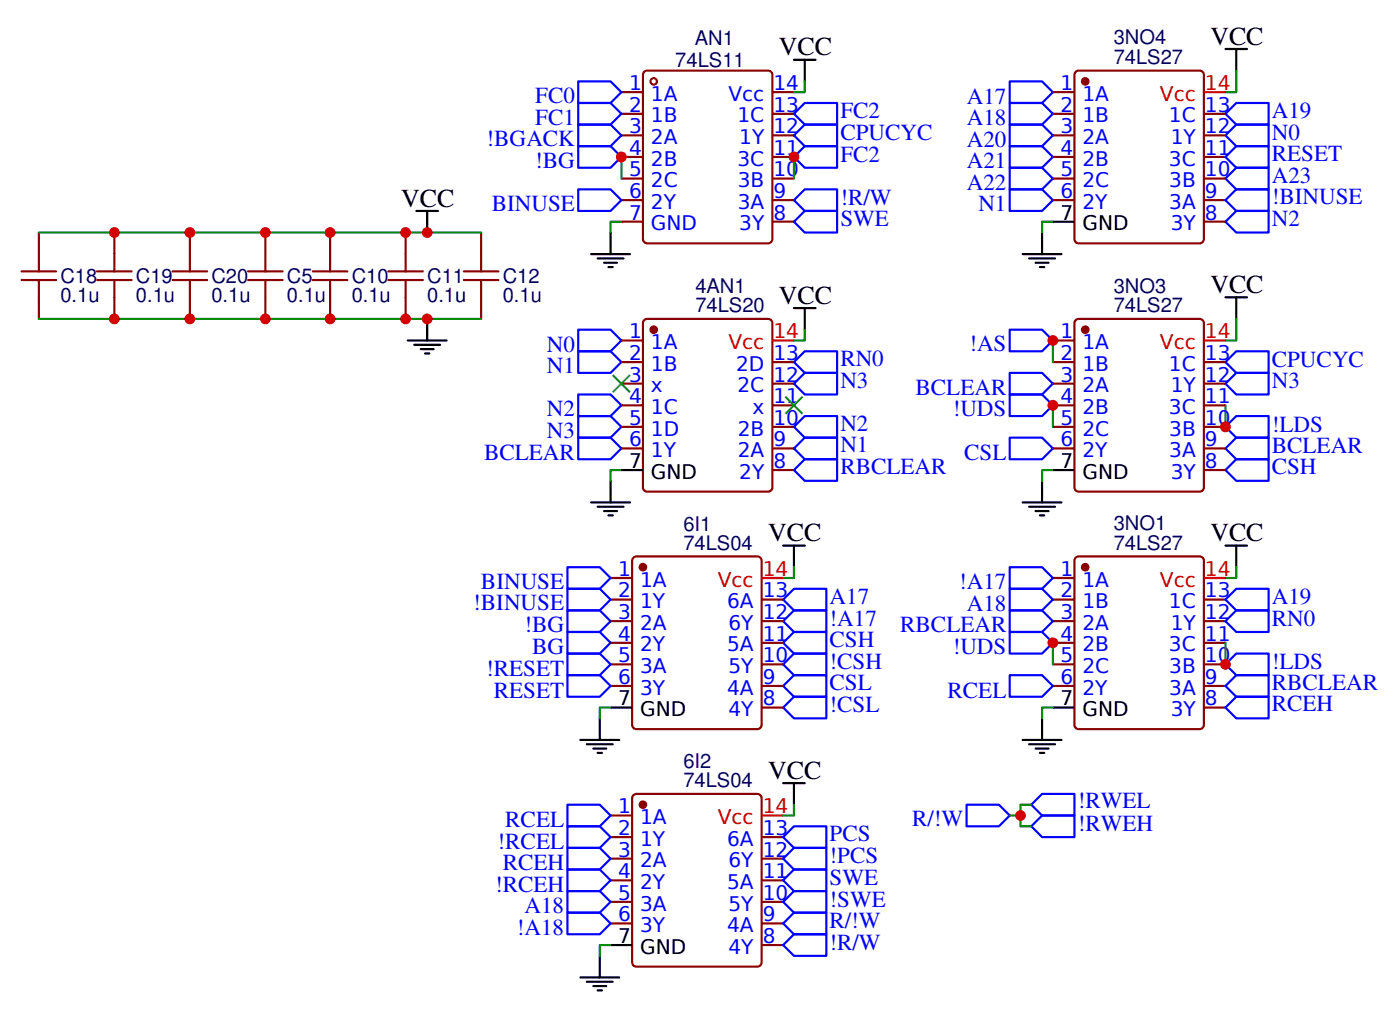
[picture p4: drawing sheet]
<svg xmlns="http://www.w3.org/2000/svg" width="172mm" height="124mm" viewBox="0 0 172 124" stroke-linecap="round" stroke-linejoin="round" font-family="sans-serif">
<g fill="none" stroke="#00f" stroke-width=".26">
<path d="M123.8 10h4l1.3 1.3-1.3 1.3h-4zM123.8 12.6h4l1.3 1.3-1.3 1.4h-4zM123.8 15.3h4l1.3 1.3-1.3 1.3h-4zM123.8 17.9h4l1.3 1.3-1.3 1.4h-4zM150.3 16.6l1.3-1.3h4v2.6h-4zM151.6 12.6h4v2.7h-4l-1.3-1.4zM123.8 20.6h4l1.3 1.3-1.3 1.3h-4zM123.8 23.2h4l1.3 1.3-1.3 1.3h-4zM151.6 20.6h4v2.6h-4l-1.3-1.3zM151.6 25.8h4v2.7h-4l-1.3-1.3zM70.9 40.4h4l1.3 1.3-1.3 1.3h-4zM70.9 43h4l1.3 1.4-1.3 1.3h-4z"/>
<path d="M70.9 48.3h4l1.3 1.4-1.3 1.3h-4zM123.8 40.4h4l1.3 1.3-1.3 1.3h-4zM69.6 74.8h4l1.3 1.3-1.3 1.3h-4zM69.6 77.4h4l1.3 1.4-1.3 1.3h-4z"/>
</g>
<g fill="none" stroke="#000" stroke-width=".26">
<path d="M150.3 6h2.6M151.6 6v2.7M97.4 37.8h2.6M98.7 37.8v2.6M125.4 31.1h4.8M126.2 31.7h3.2M127 32.2h1.6M127.5 32.7h.6M127.8 28.5v2.6M150.3 36.4h2.6M151.6 36.4v2.7M74.9 58.9v2.7"/>
<path d="M127.8 58.9v2.7M72.5 61.6h4.8M73.3 62.1h3.2M74.1 62.6h1.6M74.6 63.2h.5M96 66.9h2.7M97.4 66.9v2.6M125.4 61.6h4.8M126.2 62.1h3.2M127 62.6h1.6M127.5 63.2h.6M71.2 90.7h4.7"/>
<path d="M72 91.2h3.1M72.8 91.7h1.5M73.3 92.3h.5M73.6 88v2.7"/>
</g>
<path d="M151.6 8.7v2.6h-1.3M129.1 27.2h-1.3v1.3M151.6 39.1v2.6h-1.3M76.2 57.6h-1.3v1.3M98.7 40.4v1.3h-1.3M129.1 57.6h-1.3v1.3M97.4 69.5v1.3h-1.4M74.9 86.7h-1.3v1.3" fill="none" stroke="#080" stroke-width=".26"/>
<path d="M79.1 8.7h.3h14.8h.3l.1 .2 .1 .3v20.1l-.1 .3-.1 .1-.3 .1h-14.8l-.3-.1-.2-.1-.1-.3v-20.1l.1-.3z" fill="none" stroke="#800" stroke-width=".26"/>
<circle cx="80.2" cy="10" r=".4" fill="#fff" stroke="#800" stroke-width=".26"/>
<g fill="none" stroke="#800" stroke-width=".26">
<path d="M76.2 11.3h2.6M76.2 13.9h2.6M76.2 16.6h2.6M76.2 19.2h2.6M94.7 11.3h2.7M94.7 13.9h2.7M94.7 16.6h2.7M94.7 19.2h2.7M129.1 11.3h2.7M129.1 13.9h2.7M129.1 16.6h2.7M129.1 19.2h2.7"/>
<path d="M132 8.7h.3h14.8h.3l.2 .2v.3v20.1v.3l-.2 .1-.3 .1h-14.8l-.3-.1-.2-.1v-.3v-20.1v-.3zM147.6 13.9h2.7M147.6 16.6h2.7M147.6 19.2h2.7M2.6 34.3h4.3M2.6 33.3h4.3M4.8 28.5v4.8M4.8 34.3v4.8M11.9 34.3h4.2M11.9 33.3h4.2M14 28.5v4.8M14 34.3v4.8"/>
<path d="M21.2 34.3h4.2M21.2 33.3h4.2M23.3 28.5v4.8M23.3 34.3v4.8M30.4 34.3h4.3M30.4 33.3h4.3M32.5 28.5v4.8M32.5 34.3v4.8M38.4 34.3h4.2M38.4 33.3h4.2M40.5 28.5v4.8M40.5 34.3v4.8"/>
<path d="M47.6 34.3h4.3M47.6 33.3h4.3M49.7 28.5v4.8M49.7 34.3v4.8M56.9 34.3h4.2M56.9 33.3h4.2M59 28.5v4.8M59 34.3v4.8M76.2 21.9h2.6M76.2 24.5h2.6M76.2 27.2h2.6M79.1 39.2l.3-.1h14.8l.3 .1 .1 .1 .1 .3v20.1l-.1 .3-.1 .2h-.3h-14.8h-.3l-.2-.2-.1-.3v-20.1l.1-.3z"/>
<path d="M94.7 21.9h2.7M94.7 24.5h2.7M94.7 27.2h2.7M129.1 21.9h2.7M129.1 24.5h2.7M132 39.2l.3-.1h14.8l.3 .1 .2 .1v.3v20.1v.3l-.2 .2h-.3h-14.8h-.3l-.2-.2v-.3v-20.1v-.3zM147.6 21.9h2.7M147.6 24.5h2.7M147.6 27.2h2.7M76.2 41.7h2.6M76.2 44.4h2.6M76.2 47h2.6"/>
<path d="M76.2 49.7h2.6M76.2 52.3h2.6M76.2 55h2.6M94.7 44.4h2.7M94.7 47h2.7M94.7 49.7h2.7M94.7 52.3h2.7M94.7 55h2.7M94.7 57.6h2.7M129.1 41.7h2.7M129.1 44.4h2.7M129.1 47h2.7"/>
<path d="M129.1 49.7h2.7M129.1 52.3h2.7M129.1 55h2.7M147.6 44.4h2.7M147.6 47h2.7M147.6 49.7h2.7M147.6 52.3h2.7M147.6 55h2.7M147.6 57.6h2.7M74.9 70.8h2.6M74.9 73.5h2.6M74.9 76.1h2.6"/>
<path d="M74.9 78.8h2.6M77.8 68.3l.3-.1h14.8l.2 .1 .2 .1 .1 .3v20.1l-.1 .3-.2 .2h-.2h-14.8h-.3l-.2-.2-.1-.3v-20.1l.1-.3zM93.4 73.5h2.6M93.4 76.1h2.6M93.4 78.8h2.6M129.1 70.8h2.7M129.1 73.5h2.7M129.1 76.1h2.7M129.1 78.8h2.7M132 68.3l.3-.1h14.8l.3 .1 .2 .1v.3v20.1v.3l-.2 .2h-.3h-14.8h-.3l-.2-.2v-.3v-20.1v-.3zM147.6 73.5h2.7M147.6 76.1h2.7"/>
<path d="M147.6 78.8h2.7M74.9 81.4h2.6M74.9 84.1h2.6M74.9 99.9h2.6M77.8 97.4l.3-.1h14.8l.2 .1 .2 .1 .1 .3v20.1l-.1 .3-.2 .2-.2 .1h-14.8l-.3-.1-.2-.2-.1-.3v-20.1l.1-.3zM93.4 81.4h2.6M93.4 84.1h2.6M93.4 86.7h2.6M129.1 81.4h2.7M129.1 84.1h2.7M147.6 81.4h2.7M147.6 84.1h2.7"/>
<path d="M147.6 86.7h2.7M74.9 102.6h2.6M74.9 105.2h2.6M74.9 107.9h2.6M74.9 110.5h2.6M74.9 113.2h2.6M93.4 102.6h2.6M93.4 105.2h2.6M93.4 107.9h2.6M93.4 110.5h2.6M93.4 113.2h2.6M93.4 115.8h2.6"/>
</g>
<g fill="none" stroke="#000" stroke-width=".26">
<path d="M97.4 7.3h2.6M98.7 7.3v2.7M51.1 25.8h2.6M52.4 25.8v2.7M52.4 39.1v2.6M72.5 31.1h4.8M73.3 31.7h3.2M74.1 32.2h1.6M74.6 32.7h.5M74.9 28.5v2.6M129.1 27.2h2.7M50 41.7h4.8"/>
<path d="M50.8 42.3h3.2M51.6 42.8h1.6M52.1 43.3h.6M76.2 57.6h2.6M129.1 57.6h2.7M150.3 66.9h2.6M151.6 66.9v2.6M74.9 86.7h2.6M96 96h2.7M97.4 96v2.6M125.4 90.7h4.8M126.2 91.2h3.2"/>
<path d="M127 91.7h1.6M127.5 92.3h.6M127.8 88v2.7M129.1 86.7h2.7M71.2 119.8h4.7M73.6 117.1v2.7M74.9 115.8h2.6M72 120.3h3.1M72.8 120.8h1.5M73.3 121.4h.5"/>
</g>
<g fill="none" stroke="#080" stroke-width=".26">
<path d="M76.2 19.2v2.7M97.4 19.2v2.7M98.7 10v1.3h-1.3M4.8 28.5h54.2M4.8 39.1h54.2M76.2 27.2h-1.3v1.3M129.1 41.7v2.7M129.1 49.7v2.6M150.3 49.7v2.6M129.1 78.8v2.6M150.3 78.8v2.6M151.6 69.5v1.3h-1.3"/>
<path d="M97.4 98.6v1.3h-1.4M125.1 99.9v1.4h1.4M126.5 98.6h-1.4v1.3h-1.3M129.1 86.7h-1.3v1.3M74.9 115.8h-1.3v1.3"/>
</g>
<g fill="none" stroke="#00f" stroke-width=".26">
<path d="M70.9 10h4l1.3 1.3-1.3 1.3h-4zM70.9 12.6h4l1.3 1.3-1.3 1.4h-4zM70.9 15.3h4l1.3 1.3-1.3 1.3h-4zM70.9 17.9h4l1.3 1.3-1.3 1.4h-4zM97.4 13.9l1.3-1.3h4v2.7h-4zM97.4 16.6l1.3-1.3h4v2.6h-4zM97.4 19.2l1.3-1.3h4v2.7h-4zM150.3 19.2l1.3-1.3h4v2.7h-4zM70.9 23.2h4l1.3 1.3-1.3 1.3h-4zM97.4 27.2l1.3-1.4h4v2.7h-4zM97.4 24.5l1.3-1.3h4v2.6h-4zM150.3 24.5l1.3-1.3h4v2.6h-4z"/>
<path d="M70.9 51h4l1.3 1.3-1.3 1.3h-4zM70.9 53.6h4l1.3 1.4-1.3 1.3h-4zM97.4 57.6l1.3-1.3h4v2.6h-4zM97.4 55l1.3-1.4h4v2.7h-4zM97.4 52.3l1.3-1.3h4v2.6h-4zM97.4 47l1.3-1.3h4v2.6h-4zM97.4 44.4l1.3-1.4h4v2.7h-4zM123.8 45.7h4l1.3 1.3-1.3 1.3h-4zM123.8 53.6h4l1.3 1.4-1.3 1.3h-4zM123.8 48.3h4l1.3 1.4-1.3 1.3h-4zM150.3 44.4l1.3-1.4h4v2.7h-4zM150.3 47l1.3-1.3h4v2.6h-4z"/>
<path d="M150.3 55l1.3-1.4h4v2.7h-4zM150.3 57.6l1.3-1.3h4v2.6h-4zM150.3 52.3l1.3-1.3h4v2.6h-4zM69.6 69.5h4l1.3 1.3-1.3 1.4h-4zM69.6 72.2h4l1.3 1.3-1.3 1.3h-4zM96 78.8l1.4-1.4h3.9v2.7h-3.9zM96 73.5l1.4-1.3h3.9v2.6h-3.9zM96 76.1l1.4-1.3h3.9v2.6h-3.9zM123.8 69.5h4l1.3 1.3-1.3 1.4h-4zM123.8 72.2h4l1.3 1.3-1.3 1.3h-4zM123.8 74.8h4l1.3 1.3-1.3 1.3h-4zM123.8 77.4h4l1.3 1.4-1.3 1.3h-4z"/>
<path d="M150.3 73.5l1.3-1.3h4v2.6h-4zM150.3 76.1l1.3-1.3h4v2.6h-4zM69.6 98.6h4l1.3 1.3-1.3 1.4h-4zM69.6 82.7h4l1.3 1.4-1.3 1.3h-4zM69.6 80.1h4l1.3 1.3-1.3 1.3h-4zM96 84.1l1.4-1.4h3.9v2.7h-3.9zM96 81.4l1.4-1.3h3.9v2.6h-3.9zM96 86.7l1.4-1.3h3.9v2.6h-3.9zM118.5 98.6h4l1.3 1.3-1.3 1.4h-4zM123.8 82.7h4l1.3 1.4-1.3 1.3h-4zM126.5 98.6l1.3-1.3h4v2.6h-4zM150.3 84.1l1.3-1.4h4v2.7h-4z"/>
<path d="M150.3 81.4l1.3-1.3h4v2.6h-4zM151.6 85.4h4v2.6h-4l-1.3-1.3zM69.6 101.3h4l1.3 1.3-1.3 1.3h-4zM69.6 103.9h4l1.3 1.3-1.3 1.3h-4zM69.6 106.5h4l1.3 1.4-1.3 1.3h-4zM69.6 109.2h4l1.3 1.3-1.3 1.3h-4zM69.6 111.8h4l1.3 1.4-1.3 1.3h-4zM96 102.6l1.4-1.3h3.9v2.6h-3.9zM96 105.2l1.4-1.3h3.9v2.6h-3.9zM96 107.9l1.4-1.4h3.9v2.7h-3.9zM96 110.5l1.4-1.3h3.9v2.6h-3.9zM96 113.2l1.4-1.4h3.9v2.7h-3.9z"/>
<path d="M96 115.8l1.4-1.3h3.9v2.6h-3.9zM126.5 101.3l1.3-1.4h4v2.7h-4z"/>
</g>
<g fill="#800" stroke="#800" stroke-width=".26">
<circle cx="80.2" cy="40.4" r=".4"/>
<circle cx="133.1" cy="69.5" r=".4"/>
<circle cx="133.1" cy="40.4" r=".4"/>
<circle cx="133.1" cy="10" r=".4"/>
<circle cx="78.8" cy="69.5" r=".4"/>
<circle cx="78.8" cy="98.6" r=".4"/>
</g>
<path d="M147.6 11.3h2.7M94.7 41.7h2.7M147.6 41.7h2.7M93.4 70.8h2.6M147.6 70.8h2.7M93.4 99.9h2.6" fill="none" stroke="#f00" stroke-width=".26"/>
<g fill="#000" stroke="#3c3" stroke-width=".26">
<path d="M75.1 46l2.2 2.1zM77.3 46l-2.2 2.1z"/>
<path d="M96.3 48.6l2.1 2.1zM98.4 48.6l-2.1 2.1z"/>
</g>
<g fill="#c00">
<circle cx="97.4" cy="19.2" r=".66"/>
<circle cx="129.1" cy="41.7" r=".66"/>
<circle cx="125.1" cy="99.9" r=".66"/>
<circle cx="32.5" cy="39.1" r=".66"/>
<circle cx="23.3" cy="39.1" r=".66"/>
<circle cx="32.5" cy="28.5" r=".66"/>
<circle cx="23.3" cy="28.5" r=".66"/>
<circle cx="49.7" cy="28.5" r=".66"/>
<circle cx="40.5" cy="28.5" r=".66"/>
<circle cx="40.5" cy="39.1" r=".66"/>
<circle cx="49.7" cy="39.1" r=".66"/>
<circle cx="52.4" cy="28.5" r=".66"/>
<circle cx="52.4" cy="39.1" r=".66"/>
<circle cx="129.1" cy="78.8" r=".66"/>
<circle cx="150.3" cy="81.4" r=".66"/>
<circle cx="129.1" cy="49.7" r=".66"/>
<circle cx="150.3" cy="52.3" r=".66"/>
<circle cx="14" cy="39.1" r=".66"/>
<circle cx="14" cy="28.5" r=".66"/>
<circle cx="76.2" cy="19.2" r=".66"/>
</g>
<g font-size="3.2">
<text x="148.4" y="5.5">VCC</text>
<text x="95.5" y="6.8">VCC</text>
<text x="49.2" y="25.3">VCC</text>
<text x="148.4" y="35.9">VCC</text>
<text x="95.5" y="37.2">VCC</text>
<text x="94.2" y="66.3">VCC</text>
<text x="148.4" y="66.3">VCC</text>
<text x="94.2" y="95.4">VCC</text>
</g>
<g font-size="2.8" fill="#00f">
<text x="59.7" y="17.9">!BGACK</text>
<text x="65.6" y="12.6">FC0</text>
<text x="65.6" y="15.3">FC1</text>
<text x="103.1" y="14.5">FC2</text>
<text x="103.1" y="17.2">CPUCYC</text>
<text x="118.6" y="12.7">A17</text>
<text x="118.6" y="15.4">A18</text>
<text x="118.6" y="18">A20</text>
<text x="156" y="14.5">A19</text>
<text x="156" y="17.1">N0</text>
<text x="65.6" y="20.6">!BG</text>
<text x="103.1" y="19.8">FC2</text>
<text x="118.6" y="20.6">A21</text>
<text x="118.6" y="23.2">A22</text>
<text x="156" y="22.4">A23</text>
<text x="156" y="19.7">RESET</text>
<text x="60.3" y="25.8">BINUSE</text>
<text x="103.1" y="27.7">SWE</text>
<text x="103.1" y="25.1">!R/W</text>
<text x="120" y="25.9">N1</text>
<text x="156" y="27.7">N2</text>
<text x="156" y="25.1">!BINUSE</text>
<text x="67.1" y="43.1">N0</text>
<text x="67.1" y="45.7">N1</text>
<text x="103.1" y="47.5">N3</text>
<text x="103.1" y="44.9">RN0</text>
<text x="118.9" y="43">!AS</text>
<text x="156" y="44.9">CPUCYC</text>
<text x="156" y="47.5">N3</text>
<text x="67.1" y="51">N2</text>
<text x="67.1" y="53.7">N3</text>
<text x="103.1" y="52.8">N2</text>
<text x="112.3" y="48.4">BCLEAR</text>
<text x="116.8" y="51">!UDS</text>
<text x="156" y="52.9">!LDS</text>
<text x="59.4" y="56.4">BCLEAR</text>
<text x="103.1" y="58.1">RBCLEAR</text>
<text x="103.1" y="55.4">N1</text>
<text x="118.2" y="56.3">CSL</text>
<text x="156" y="55.5">BCLEAR</text>
<text x="156" y="58.1">CSH</text>
<text x="58" y="74.8">!BINUSE</text>
<text x="59" y="72.2">BINUSE</text>
<text x="64.3" y="77.4">!BG</text>
<text x="101.7" y="74">A17</text>
<text x="101.7" y="76.6">!A17</text>
<text x="110.4" y="77.4">RBCLEAR</text>
<text x="117.6" y="72.2">!A17</text>
<text x="118.6" y="74.9">A18</text>
<text x="156" y="74">A19</text>
<text x="156" y="76.6">RN0</text>
<text x="59.6" y="82.8">!RESET</text>
<text x="65.3" y="80.1">BG</text>
<text x="101.7" y="79.3">CSH</text>
<text x="101.7" y="81.9">!CSH</text>
<text x="116.8" y="80.1">!UDS</text>
<text x="156" y="82">!LDS</text>
<text x="60.6" y="85.5">RESET</text>
<text x="101.7" y="84.6">CSL</text>
<text x="101.7" y="87.2">!CSL</text>
<text x="116.2" y="85.5">RCEL</text>
<text x="156" y="84.6">RBCLEAR</text>
<text x="156" y="87.1">RCEH</text>
<text x="62" y="101.4">RCEL</text>
<text x="111.9" y="101.3">R/!W</text>
<text x="132.2" y="101.8">!RWEH</text>
<text x="132.2" y="99.1">!RWEL</text>
<text x="61" y="104">!RCEL</text>
<text x="61.7" y="106.6">RCEH</text>
<text x="101.7" y="103.1">PCS</text>
<text x="101.7" y="105.8">!PCS</text>
<text x="60.7" y="109.3">!RCEH</text>
<text x="64.3" y="111.9">A18</text>
<text x="101.7" y="108.4">SWE</text>
<text x="101.7" y="111.1">!SWE</text>
<text x="101.7" y="113.7">R/!W</text>
<text x="63.4" y="114.6">!A18</text>
<text x="101.7" y="116.4">!R/W</text>
</g>
<g font-size="2.5" fill="#000080">
<text x="85.2" y="5.5">AN1</text>
<text x="136.6" y="5.4">3NO4</text>
<text x="82.8" y="8.3">74LS11</text>
<text x="136.6" y="7.9">74LS27</text>
<text x="7.4" y="34.6">C18</text>
<text x="16.7" y="34.6">C19</text>
<text x="25.9" y="34.6">C20</text>
<text x="35.2" y="34.6">C5</text>
<text x="43.1" y="34.6">C10</text>
<text x="52.4" y="34.6">C11</text>
<text x="61.6" y="34.6">C12</text>
<text x="85.3" y="35.9">4AN1</text>
<text x="136.6" y="35.9">3NO3</text>
<text x="7.4" y="37.1">0.1u</text>
<text x="16.7" y="37.1">0.1u</text>
<text x="25.9" y="37.1">0.1u</text>
<text x="35.2" y="37.1">0.1u</text>
<text x="43.1" y="37.1">0.1u</text>
<text x="52.4" y="37.1">0.1u</text>
<text x="61.6" y="37.1">0.1u</text>
<text x="85.3" y="38.3">74LS20</text>
<text x="136.6" y="38.3">74LS27</text>
<text x="83.8" y="65">6I1</text>
<text x="136.6" y="65">3NO1</text>
<text x="83.8" y="67.4">74LS04</text>
<text x="136.6" y="67.4">74LS27</text>
<text x="83.8" y="94.1">6I2</text>
<text x="83.8" y="96.5">74LS04</text>
</g>
<g font-size="2.5" fill="#00f">
<text x="77.1" y="11">1</text>
<text x="94.9" y="11">14</text>
<text x="130.1" y="11">1</text>
<text x="77.1" y="13.7">2</text>
<text x="77.1" y="16.3">3</text>
<text x="79.8" y="12.4">1A</text>
<text x="79.8" y="15">1B</text>
<text x="79.8" y="17.6">2A</text>
<text x="89.3" y="12.4">Vcc</text>
<text x="90.4" y="15">1C</text>
<text x="90.7" y="17.6">1Y</text>
<text x="94.9" y="16.3">12</text>
<text x="94.9" y="13.7">13</text>
<text x="130.1" y="13.7">2</text>
<text x="130.1" y="16.3">3</text>
<text x="132.7" y="12.4">1A</text>
<text x="132.7" y="15">1B</text>
<text x="132.7" y="17.6">2A</text>
<text x="143.4" y="15">1C</text>
<text x="143.6" y="17.6">1Y</text>
<text x="147.8" y="16.3">12</text>
<text x="147.8" y="13.7">13</text>
<text x="77.1" y="19">4</text>
<text x="77.1" y="21.6">5</text>
<text x="79.8" y="20.3">2B</text>
<text x="79.8" y="22.9">2C</text>
<text x="90.4" y="20.3">3C</text>
<text x="90.5" y="22.9">3B</text>
<text x="94.9" y="21.6">10</text>
<text x="94.9" y="19">11</text>
<text x="130.1" y="19">4</text>
<text x="130.1" y="21.6">5</text>
<text x="132.7" y="20.3">2B</text>
<text x="132.7" y="22.9">2C</text>
<text x="143.4" y="20.3">3C</text>
<text x="143.4" y="22.9">3B</text>
<text x="147.8" y="21.6">10</text>
<text x="147.8" y="19">11</text>
<text x="77.1" y="24.3">6</text>
<text x="77.1" y="26.9">7</text>
<text x="79.8" y="25.6">2Y</text>
<text x="79.8" y="28.2">GND</text>
<text x="90.5" y="25.6">3A</text>
<text x="90.7" y="28.2">3Y</text>
<text x="94.9" y="26.9">8</text>
<text x="94.9" y="24.3">9</text>
<text x="130.1" y="24.3">6</text>
<text x="132.7" y="25.6">2Y</text>
<text x="143.4" y="25.6">3A</text>
<text x="143.6" y="28.2">3Y</text>
<text x="147.8" y="26.9">8</text>
<text x="147.8" y="24.3">9</text>
<text x="77.1" y="41.5">1</text>
<text x="130.1" y="41.5">1</text>
<text x="77.1" y="44.1">2</text>
<text x="77.1" y="46.8">3</text>
<text x="79.8" y="42.8">1A</text>
<text x="79.8" y="45.4">1B</text>
<text x="90.3" y="45.4">2D</text>
<text x="94.9" y="46.8">12</text>
<text x="94.9" y="44.1">13</text>
<text x="130.1" y="44.1">2</text>
<text x="130.1" y="46.8">3</text>
<text x="132.7" y="42.8">1A</text>
<text x="132.7" y="45.4">1B</text>
<text x="143.4" y="45.4">1C</text>
<text x="147.8" y="46.8">12</text>
<text x="147.8" y="44.1">13</text>
<text x="77.1" y="49.4">4</text>
<text x="77.1" y="52">5</text>
<text x="79.8" y="48.1">x</text>
<text x="79.8" y="50.7">1C</text>
<text x="79.8" y="53.4">1D</text>
<text x="90.4" y="48.1">2C</text>
<text x="90.5" y="53.4">2B</text>
<text x="92.3" y="50.7">x</text>
<text x="94.9" y="52">10</text>
<text x="94.9" y="49.4">11</text>
<text x="130.1" y="49.4">4</text>
<text x="130.1" y="52">5</text>
<text x="132.7" y="48.1">2A</text>
<text x="132.7" y="50.7">2B</text>
<text x="132.7" y="53.4">2C</text>
<text x="143.4" y="50.7">3C</text>
<text x="143.4" y="53.4">3B</text>
<text x="143.6" y="48.1">1Y</text>
<text x="147.8" y="52">10</text>
<text x="147.8" y="49.4">11</text>
<text x="77.1" y="54.7">6</text>
<text x="79.8" y="56">1Y</text>
<text x="90.5" y="56">2A</text>
<text x="90.7" y="58.7">2Y</text>
<text x="94.9" y="57.3">8</text>
<text x="94.9" y="54.7">9</text>
<text x="130.1" y="54.7">6</text>
<text x="132.7" y="56">2Y</text>
<text x="143.4" y="56">3A</text>
<text x="143.6" y="58.7">3Y</text>
<text x="147.8" y="57.3">8</text>
<text x="147.8" y="54.7">9</text>
<text x="75.8" y="70.6">1</text>
<text x="78.5" y="71.9">1A</text>
<text x="130.1" y="70.6">1</text>
<text x="132.7" y="71.9">1A</text>
<text x="75.8" y="73.2">2</text>
<text x="75.8" y="75.9">3</text>
<text x="78.5" y="74.5">1Y</text>
<text x="78.5" y="77.2">2A</text>
<text x="89.2" y="74.5">6A</text>
<text x="89.3" y="77.2">6Y</text>
<text x="93.5" y="75.9">12</text>
<text x="93.5" y="73.2">13</text>
<text x="130.1" y="73.2">2</text>
<text x="130.1" y="75.9">3</text>
<text x="132.7" y="74.5">1B</text>
<text x="132.7" y="77.2">2A</text>
<text x="143.4" y="74.5">1C</text>
<text x="143.6" y="77.2">1Y</text>
<text x="147.8" y="75.9">12</text>
<text x="147.8" y="73.2">13</text>
<text x="75.8" y="78.5">4</text>
<text x="75.8" y="81.1">5</text>
<text x="75.8" y="83.8">6</text>
<text x="78.5" y="79.8">2Y</text>
<text x="78.5" y="82.5">3A</text>
<text x="89.2" y="79.8">5A</text>
<text x="89.3" y="82.5">5Y</text>
<text x="93.5" y="83.8">9</text>
<text x="93.5" y="81.1">10</text>
<text x="93.5" y="78.5">11</text>
<text x="130.1" y="78.5">4</text>
<text x="130.1" y="81.1">5</text>
<text x="130.1" y="83.8">6</text>
<text x="132.7" y="79.8">2B</text>
<text x="132.7" y="82.5">2C</text>
<text x="143.4" y="79.8">3C</text>
<text x="143.4" y="82.5">3B</text>
<text x="147.8" y="83.8">9</text>
<text x="147.8" y="81.1">10</text>
<text x="147.8" y="78.5">11</text>
<text x="78.5" y="85.1">3Y</text>
<text x="89.2" y="85.1">4A</text>
<text x="89.3" y="87.8">4Y</text>
<text x="93.5" y="86.4">8</text>
<text x="132.7" y="85.1">2Y</text>
<text x="143.4" y="85.1">3A</text>
<text x="143.6" y="87.8">3Y</text>
<text x="147.8" y="86.4">8</text>
<text x="75.8" y="99.7">1</text>
<text x="78.5" y="101">1A</text>
<text x="75.8" y="102.3">2</text>
<text x="75.8" y="105">3</text>
<text x="75.8" y="107.6">4</text>
<text x="78.5" y="103.6">1Y</text>
<text x="78.5" y="106.3">2A</text>
<text x="89.2" y="103.6">6A</text>
<text x="89.3" y="106.3">6Y</text>
<text x="93.5" y="107.6">11</text>
<text x="93.5" y="105">12</text>
<text x="93.5" y="102.3">13</text>
<text x="75.8" y="110.3">5</text>
<text x="75.8" y="112.9">6</text>
<text x="78.5" y="108.9">2Y</text>
<text x="78.5" y="111.6">3A</text>
<text x="89.2" y="108.9">5A</text>
<text x="89.3" y="111.6">5Y</text>
<text x="93.5" y="112.9">9</text>
<text x="93.5" y="110.3">10</text>
<text x="78.5" y="114.2">3Y</text>
<text x="89.2" y="114.2">4A</text>
<text x="89.3" y="116.9">4Y</text>
<text x="93.5" y="115.5">8</text>
</g>
<g font-size="2.5" fill="#f00">
<text x="147.8" y="11">14</text>
<text x="142.3" y="12.4">Vcc</text>
<text x="94.9" y="41.5">14</text>
<text x="147.8" y="41.5">14</text>
<text x="89.3" y="42.8">Vcc</text>
<text x="142.3" y="42.8">Vcc</text>
<text x="88" y="71.9">Vcc</text>
<text x="93.5" y="70.6">14</text>
<text x="142.3" y="71.9">Vcc</text>
<text x="147.8" y="70.6">14</text>
<text x="88" y="101">Vcc</text>
<text x="93.5" y="99.7">14</text>
</g>
<g font-size="2.5">
<text x="130.1" y="26.9">7</text>
<text x="132.7" y="28.2">GND</text>
<text x="77.1" y="57.3">7</text>
<text x="79.8" y="58.7">GND</text>
<text x="130.1" y="57.3">7</text>
<text x="132.7" y="58.7">GND</text>
<text x="75.8" y="86.4">7</text>
<text x="78.5" y="87.8">GND</text>
<text x="130.1" y="86.4">7</text>
<text x="132.7" y="87.8">GND</text>
<text x="75.8" y="115.5">7</text>
<text x="78.5" y="116.9">GND</text>
</g>
</svg>
